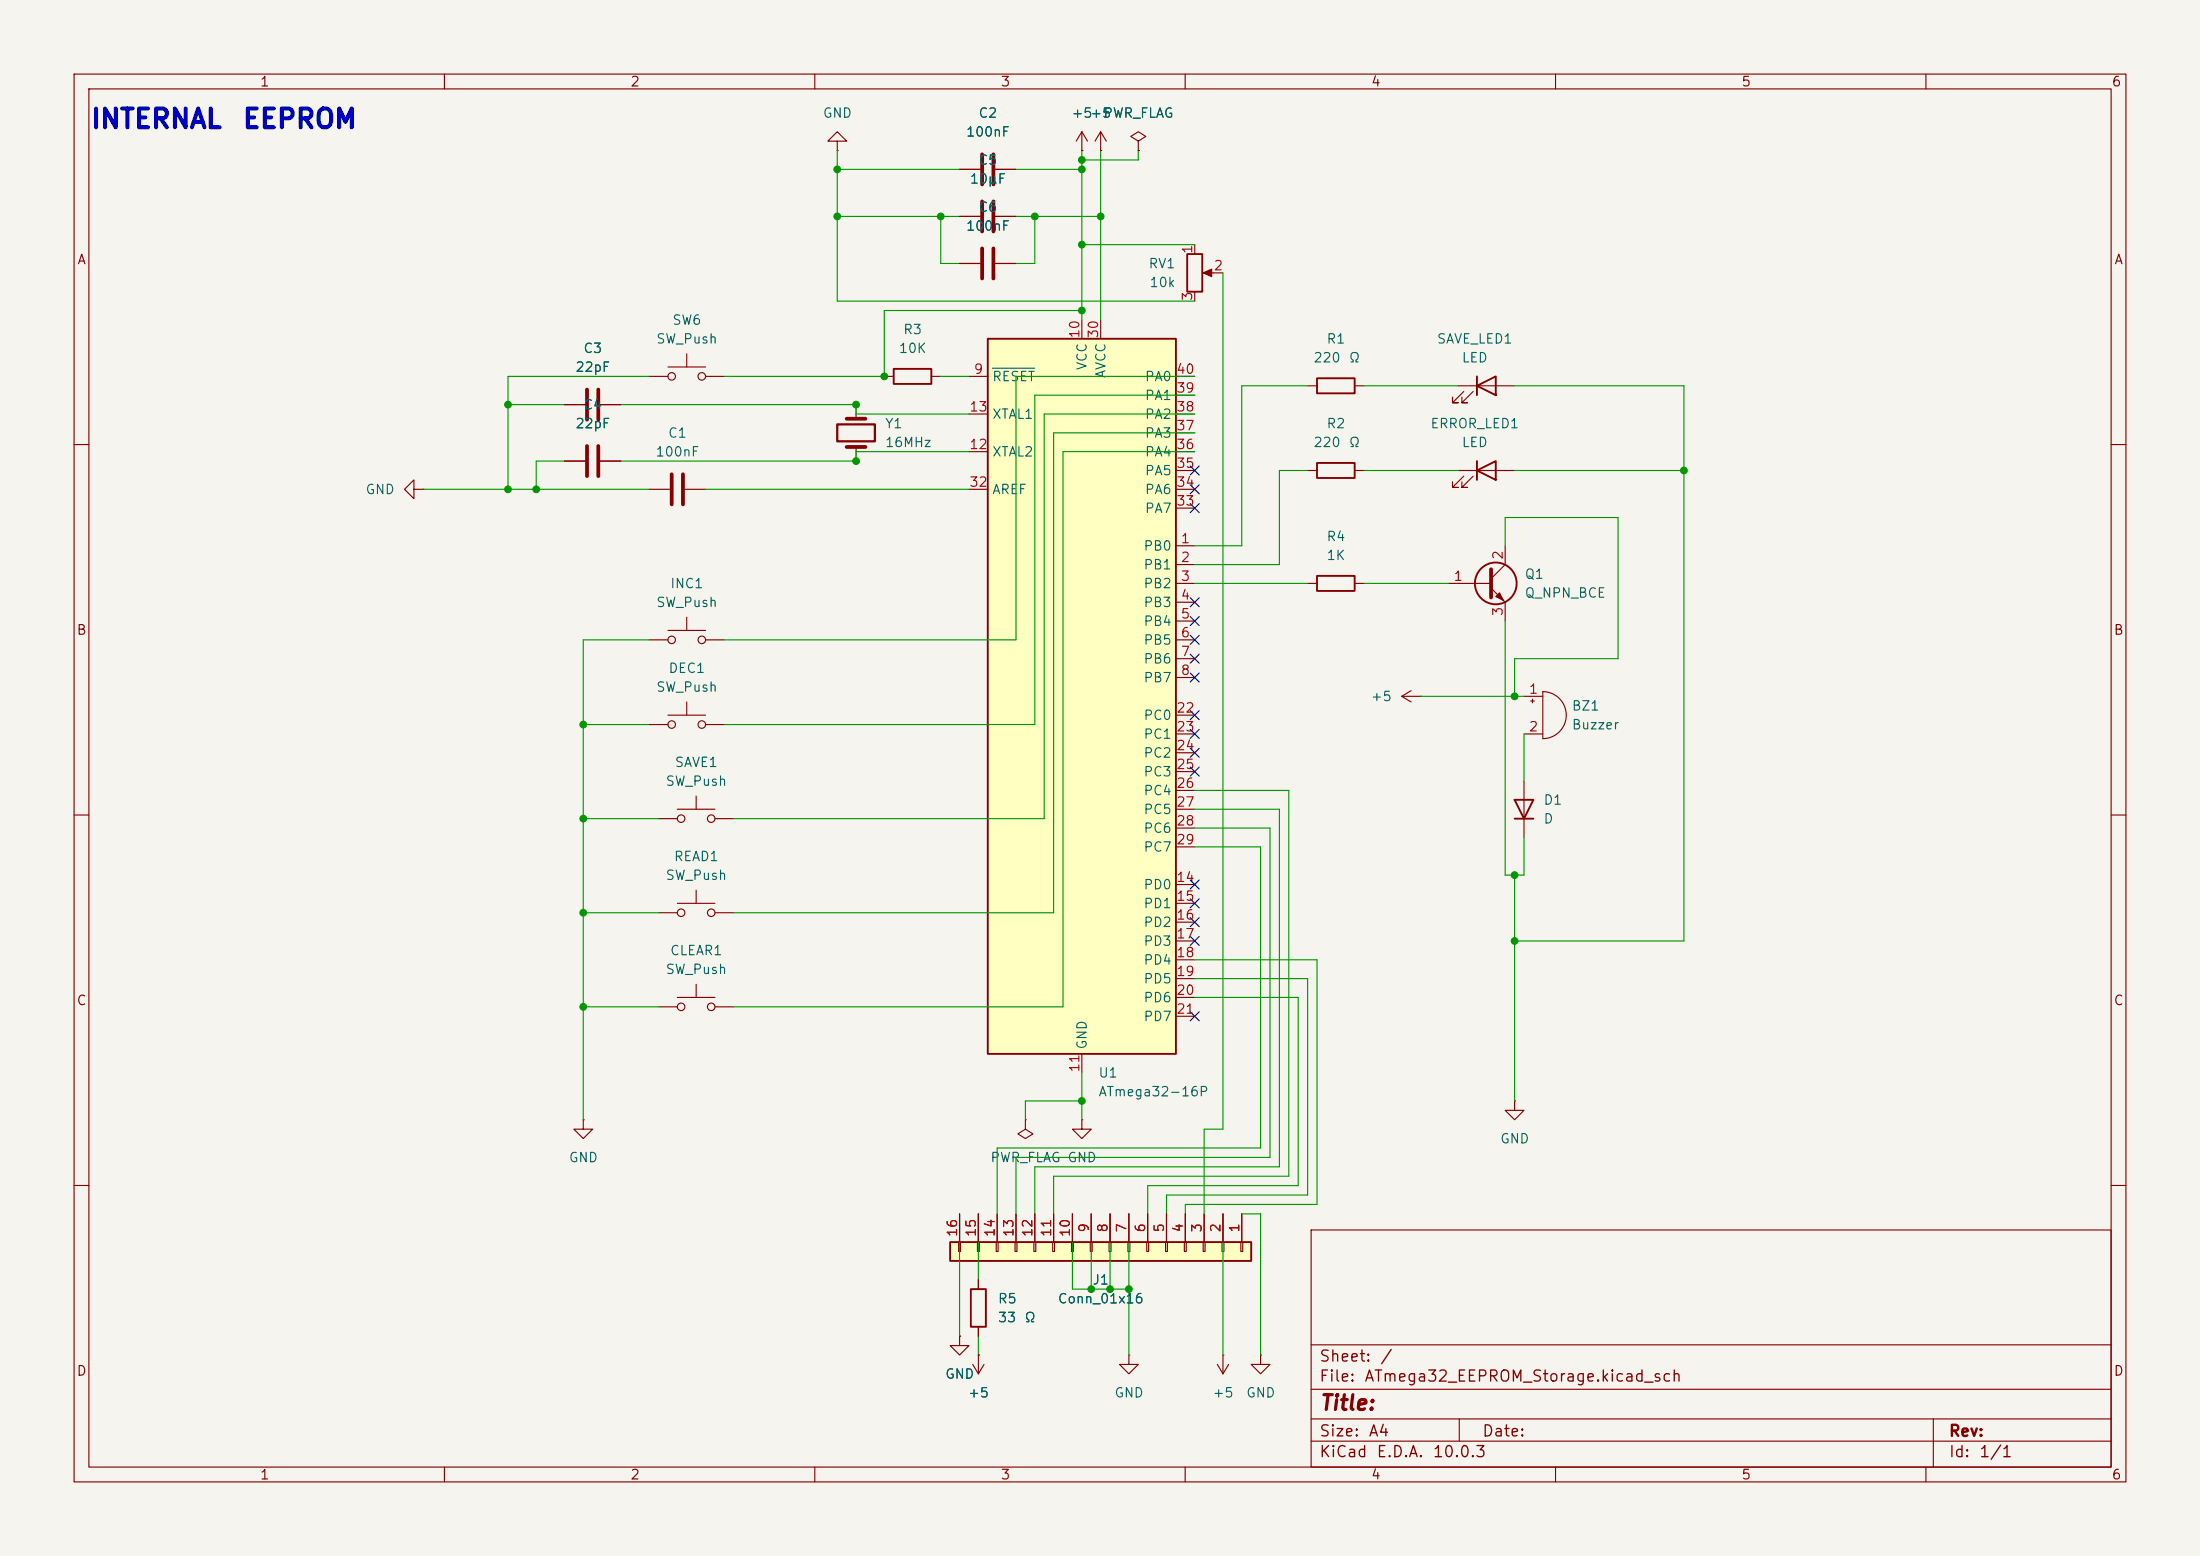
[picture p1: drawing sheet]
<svg xmlns="http://www.w3.org/2000/svg" width="297mm" height="210mm" viewBox="0 0 297 210" stroke-linecap="round" stroke-linejoin="round" font-family="sans-serif">
<path d="M0 0h297v210h-297z" fill="#f5f4ef" stroke="#f5f4ef" stroke-width=".14"/>
<g fill="none" stroke="#840000" stroke-width=".15">
<path d="M10 10h277v190h-277zM12 12h273v186h-273zM60 10v2M110 10v2M160 10v2M210 10v2M260 10v2M10 60h2M285 60h2M10 110h2M285 110h2M10 160h2"/>
<path d="M177 166h108v32h-108zM285 160h2M60 198v2M110 198v2M160 198v2M177 194.5h108M177 191.5h108M177 187.5h108M177 181.5h108M197 191.5v3M210 198v2M260 198v2"/>
<path d="M261 191.5v6.5"/>
</g>
<path d="M133.3 45.7h25.4v96.5h-25.4z" fill="#ffffc2"/>
<path d="M133.3 45.7h25.4v96.5h-25.4z" fill="none" stroke="#840000" stroke-width=".25"/>
<g fill="none" stroke="#840000" stroke-width=".15">
<path d="M113 19.1h1.3l-1.3-1.3-1.2 1.3h1.2v1.2M113 20.3h.1M130.8 50.8h2.5M130.8 55.9h2.5M146 43.2v2.5M148.6 43.2v2.5M158.7 50.8h2.6M158.7 55.9h2.6M158.7 58.4h2.6M158.7 53.3h2.6M55.9 66v-1.2l-1.3 1.2 1.3 1.3v-1.3h1.2M57.1 66h.1"/>
<path d="M130.8 61h2.5M130.8 66h2.5M158.7 73.7h2.6M158.7 76.2h2.6M158.7 78.7h2.6M158.7 61h2.6M158.7 66h2.6M158.7 68.6h2.6M158.7 63.5h2.6M158.7 81.3h2.6M158.7 83.8h2.6M158.7 86.4h2.6"/>
<path d="M158.7 88.9h2.6M158.7 91.4h2.6M158.7 96.5h2.6M158.7 99.1h2.6M158.7 119.4h2.6M158.7 101.6h2.6M158.7 104.1h2.6M158.7 106.7h2.6M158.7 109.2h2.6M158.7 111.8h2.6M158.7 114.3h2.6M88.9 123.2h2.5"/>
<path d="M91.4 121.9h5.1M94 120.1v1.8M96.5 123.2h2.6M158.7 121.9h2.6M158.7 124.5h2.6M158.7 127h2.6M158.7 129.5h2.6M158.7 132.1h2.6M158.7 134.6h2.6M158.7 137.2h2.6M146 142.2v2.6"/>
<circle cx="91.9" cy="123.2" r=".51"/>
<circle cx="96" cy="123.2" r=".51"/>
</g>
<path d="M134 49.7h5.7" fill="none" stroke="#006464" stroke-width=".15"/>
<path d="M128.3 167.6h40.6v2.6h-40.6z" fill="#ffffc2"/>
<g fill="none" stroke="#840000" stroke-width=".25">
<path d="M160.3 34.3h2v5.1h-2zM120.6 49.8h5.1v2h-5.1zM177.8 51.1h5.1v2h-5.1zM199.4 52.1l2.5-1.3v2.5zM199.4 50.8v2.5M177.8 62.5h5.1v2h-5.1zM177.8 77.7h5.1v2.1h-5.1zM199.4 63.5l2.5-1.3v2.6zM199.4 62.2v2.6M204.5 108h2.5l-1.3 2.5zM204.5 110.5h2.5M128.3 167.6h40.6v2.6h-40.6z"/>
<path d="M131.1 174h2v5.1h-2z"/>
<circle cx="201.9" cy="78.7" r="2.82"/>
</g>
<g fill="none" stroke="#840000" stroke-width=".15">
<path d="M146 17.8l-.7 1.3M146 17.8l.8 1.3M146 17.8v2.5M148.6 17.8l-.8 1.3M148.6 17.8l.8 1.3M148.6 17.8v2.5M153.7 19.1l1-.7-1-.6-1 .6 1 .7v1.2M129.5 22.9h2.8M129.5 29.2h2.8M129.5 35.6h2.8M134.4 22.9h2.8M134.4 29.2h2.8"/>
<path d="M134.4 35.6h2.8M146 20.3h.1M148.6 20.3h.1M153.7 20.3h.1M161.3 33v1.3M161.3 39.4v1.2M162.8 36.8h2.3M76.2 54.6h2.8M81 54.6h2.8M87.6 50.8h2.6M90.2 49.5h5M92.7 47.8v1.7"/>
<path d="M95.2 50.8h2.6M115.6 54.6v1.9M119.4 50.8h1.2M125.7 50.8h1.3M176.5 52.1h1.3M182.9 52.1h1.2M196.8 52.1h7.7M197.6 52.8l-1.5 1.6h.7h-.7v-.8M198.9 52.8l-1.5 1.6h.7h-.7v-.8M76.2 62.2h2.8M81 62.2h2.8M87.6 66h2.8"/>
<path d="M92.5 66h2.7M115.6 60.3v1.9M176.5 78.7h1.3M176.5 63.5h1.3M182.9 78.7h1.2M182.9 63.5h1.2M195.6 78.7h5.7M196.8 63.5h7.7M197.6 64.3l-1.5 1.5h.7h-.7v-.8M198.9 64.3l-1.5 1.5h.7h-.7v-.8M201.3 79.4l1.9 1.9v2.5M203.2 73.7v2.5l-1.9 1.9"/>
<path d="M87.6 97.8h2.6M87.6 86.4h2.6M90.2 96.5h5M90.2 85.1h5M92.7 83.3v1.8M92.7 94.7v1.8M95.2 97.8h2.6M95.2 86.4h2.6M189.2 94h2.6M189.2 94l1.3 .7M190.5 93.2l-1.3 .8M191.8 94h.1"/>
<path d="M205.7 94h2.6M205.7 99.1h2.6M206.6 94.6h.5M206.9 94.4v.5M208.3 93.3a3.2 3.2 0 0 1 3.1 3.2 3.2 3.2 0 0 1-3.1 3.2zM88.9 110.5h2.5M91.4 109.2h5.1M94 107.4v1.8M96.5 110.5h2.6M205.7 105.4v7.6M88.9 135.9h2.5M91.4 134.6h5.1"/>
<path d="M94 132.8v1.8M96.5 135.9h2.6M78.7 151.1v1.3h1.3l-1.3 1.3-1.2-1.3h1.2M78.7 151.1h.1M138.4 151.1v1.3l1 .6-1 .7-1-.7 1-.6M138.4 151.1h.1M146 151.1v1.3h1.3l-1.3 1.3-1.2-1.3h1.2M146 151.1h.1M204.5 148.6v1.3h1.2l-1.2 1.2-1.3-1.2h1.3M204.5 148.6h.1M129.4 167.6h.3v1.3h-.3zM129.5 163.8v3.8"/>
<path d="M132 167.6h.2v1.3h-.2zM132.1 163.8v3.8M132.1 172.7v1.3M132.1 179.1v1.2M134.5 167.6h.2v1.3h-.2zM134.6 163.8v3.8M137 167.6h.3v1.3h-.3zM137.2 163.8v3.8M139.6 167.6h.2v1.3h-.2zM139.7 163.8v3.8M142.1 167.6h.3v1.3h-.3zM142.2 163.8v3.8"/>
<path d="M144.7 167.6h.2v1.3h-.2zM144.8 163.8v3.8M147.2 167.6h.2v1.3h-.2zM147.3 163.8v3.8M149.7 167.6h.3v1.3h-.3zM149.9 163.8v3.8M152.3 167.6h.2v1.3h-.2zM152.4 163.8v3.8M154.8 167.6h.3v1.3h-.3zM154.9 163.8v3.8M157.4 167.6h.2v1.3h-.2zM157.5 163.8v3.8"/>
<path d="M159.9 167.6h.2v1.3h-.2zM160 163.8v3.8M162.4 167.6h.3v1.3h-.3zM162.6 163.8v3.8M165 167.6h.2v1.3h-.2zM165.1 163.8v3.8M167.5 167.6h.3v1.3h-.3zM167.6 163.8v3.8M129.5 180.3v1.3h1.3l-1.3 1.3-1.2-1.3h1.2M129.5 180.3h.1M131.3 184.2l.8 1.2M132.1 182.9h.1"/>
<path d="M132.1 182.9v2.5M132.8 184.2l-.7 1.2M152.4 182.9v1.3h1.3l-1.3 1.2-1.3-1.2h1.3M152.4 182.9h.1M164.3 184.2l.8 1.2M165.1 182.9h.1M165.1 182.9v2.5M165.9 184.2l-.8 1.2M170.2 182.9v1.3h1.2l-1.2 1.2-1.3-1.2h1.3M170.2 182.9h.1"/>
<circle cx="90.7" cy="50.8" r=".51"/>
<circle cx="94.7" cy="50.8" r=".51"/>
<circle cx="90.7" cy="97.8" r=".51"/>
<circle cx="90.7" cy="86.4" r=".51"/>
<circle cx="94.7" cy="97.8" r=".51"/>
<circle cx="94.7" cy="86.4" r=".51"/>
<circle cx="91.9" cy="110.5" r=".51"/>
<circle cx="96" cy="110.5" r=".51"/>
<circle cx="91.9" cy="135.9" r=".51"/>
<circle cx="96" cy="135.9" r=".51"/>
</g>
<g fill="none" stroke="#840000" stroke-width=".51">
<path d="M132.6 20.8v4.1M132.6 27.2v4M132.6 33.5v4.1M134.1 20.8v4.1M134.1 27.2v4M134.1 33.5v4.1M79.2 52.6v4M80.8 52.6v4M114.3 56.5h2.5M79.2 60.2v4.1M80.8 60.2v4.1M90.7 64v4.1"/>
<path d="M92.2 64v4.1M114.3 60.3h2.5M201.3 76.8v3.8"/>
</g>
<path d="M113 57.3h5.1v2.3h-5.1z" fill="none" stroke="#840000" stroke-width=".3"/>
<g fill="#840000" stroke="#840000" stroke-width=".15">
<path d="M201.9 80.5l.5-.5 .5 1z"/>
<path d="M162.4 36.8l1.2-.5v1z"/>
</g>
<g fill="none" stroke="#009600" stroke-width=".15">
<path d="M113 20.3v20.3h48.3M113 22.9h16.5M113 29.2h16.5M127 29.2v6.4h2.5M137.2 22.9h8.8M137.2 29.2h11.4M139.7 29.2v6.4h-2.5M146 20.3v22.9M146 33h15.3M148.6 20.3v22.9M153.7 20.3v1.3h-7.7M165.1 36.8v115.6h-2.5v11.4"/>
<path d="M68.6 54.6h7.6M83.8 54.6h31.8v1.3h15.2M87.6 50.8h-19v15.2M127 50.8h3.8M146 41.9h-26.6v8.9h-21.6M161.3 50.8h-24.1v35.6h-39.4M161.3 55.9h-20.3v54.6h-41.9M161.3 58.4h-19.1v64.8h-43.1M161.3 53.3h-21.6v44.5h-41.9M176.5 52.1h-8.9v21.6h-6.3M184.1 52.1h12.7M204.5 52.1h22.8v74.9h-22.8"/>
<path d="M57.1 66h30.5M76.2 62.2h-3.8v3.8M95.2 66h35.6M130.8 61h-15.2v1.2h-31.8M161.3 61h-17.8v74.9h-44.4M161.3 78.7h15.2M176.5 63.5h-3.8v12.7h-11.4M184.1 78.7h11.5M184.1 63.5h12.7M203.2 73.7v-3.8h15.2v19h-13.9v5.1M204.5 63.5h22.8M78.7 97.8h8.9"/>
<path d="M87.6 86.4h-8.9v64.7M191.8 94h13.9M203.2 83.8v34.3h2.5v-5.1M205.7 99.1v6.3M78.7 110.5h10.2M161.3 109.2h11.4v48.3h-33v6.3M161.3 114.3h8.9v40.6h-35.6v8.9M161.3 106.7h12.7v52.1h-31.8v5M161.3 111.8h10.1v44.4h-34.2v7.6M204.5 118.1v30.5M78.7 123.2h10.2M78.7 135.9h10.2"/>
<path d="M161.3 129.5h16.5v33.1h-17.8v1.2M161.3 132.1h15.2v29.2h-19v2.5M161.3 134.6h14v25.4h-20.4v3.8M146 144.8v6.3M146 148.6h-7.6v2.5M129.5 163.8v16.5M132.1 163.8v8.9M144.8 163.8v10.2h7.6M147.3 163.8v10.2M149.9 163.8v10.2M152.4 163.8v19.1M165.1 163.8v19.1"/>
<path d="M167.6 163.8h2.6v19.1M132.1 180.3v2.6"/>
</g>
<g fill="none" stroke="#000084" stroke-width=".15">
<path d="M160.7 68l1.2 1.2M160.7 62.9l1.2 1.2M160.7 65.4l1.2 1.2M161.9 68l-1.2 1.2M161.9 62.9l-1.2 1.2M161.9 65.4l-1.2 1.2M160.7 80.7l1.2 1.2M160.7 85.8l1.2 1.2M160.7 90.8l1.2 1.2M160.7 98.5l1.2 1.2M160.7 83.2l1.2 1.2M160.7 95.9l1.2 1.2"/>
<path d="M160.7 88.3l1.2 1.2M161.9 80.7l-1.2 1.2M161.9 85.8l-1.2 1.2M161.9 90.8l-1.2 1.2M161.9 98.5l-1.2 1.2M161.9 83.2l-1.2 1.2M161.9 95.9l-1.2 1.2M161.9 88.3l-1.2 1.2M160.7 118.8l1.2 1.2M160.7 103.5l1.2 1.2M160.7 101l1.2 1.2M161.9 118.8l-1.2 1.2"/>
<path d="M161.9 103.5l-1.2 1.2M161.9 101l-1.2 1.2M160.7 136.6l1.2 1.2M160.7 121.3l1.2 1.2M160.7 126.4l1.2 1.2M160.7 123.9l1.2 1.2M161.9 136.6l-1.2 1.2M161.9 121.3l-1.2 1.2M161.9 126.4l-1.2 1.2M161.9 123.9l-1.2 1.2"/>
</g>
<g fill="#009600" stroke="#009600" stroke-width=".14">
<circle cx="68.6" cy="54.6" r=".46"/>
<circle cx="119.4" cy="50.8" r=".46"/>
<circle cx="115.6" cy="62.2" r=".46"/>
<circle cx="78.7" cy="110.5" r=".46"/>
<circle cx="78.7" cy="97.8" r=".46"/>
<circle cx="72.4" cy="66" r=".46"/>
<circle cx="68.6" cy="66" r=".46"/>
<circle cx="115.6" cy="54.6" r=".46"/>
<circle cx="113" cy="22.9" r=".46"/>
<circle cx="113" cy="29.2" r=".46"/>
<circle cx="149.9" cy="174" r=".46"/>
<circle cx="147.3" cy="174" r=".46"/>
<circle cx="152.4" cy="174" r=".46"/>
<circle cx="78.7" cy="123.2" r=".46"/>
<circle cx="78.7" cy="135.9" r=".46"/>
<circle cx="146" cy="148.6" r=".46"/>
<circle cx="204.5" cy="94" r=".46"/>
<circle cx="204.5" cy="118.1" r=".46"/>
<circle cx="204.5" cy="127" r=".46"/>
<circle cx="227.3" cy="63.5" r=".46"/>
<circle cx="148.6" cy="29.2" r=".46"/>
<circle cx="146" cy="33" r=".46"/>
<circle cx="146" cy="41.9" r=".46"/>
<circle cx="146" cy="21.6" r=".46"/>
<circle cx="146" cy="22.9" r=".46"/>
<circle cx="139.7" cy="29.2" r=".46"/>
<circle cx="127" cy="29.2" r=".46"/>
</g>
<g font-size="2.5" fill="#0000c2">
<text x="12.1" y="17.9">INTERNAL</text>
<text x="32.6" y="17.9">EEPROM</text>
</g>
<text font-size="2" fill="#840000" x="178" y="190.8">Title:</text>
<g font-size="1.5" fill="#840000">
<text x="178" y="184.2">Sheet:</text>
<text x="186.2" y="184.2">/</text>
<text x="178" y="186.9">File:</text>
<text x="184.1" y="186.9">ATmega32_EEPROM_Storage.kicad_sch</text>
<text x="178" y="197.1">KiCad</text>
<text x="178" y="194.3">Size:</text>
<text x="184.7" y="194.3">A4</text>
<text x="185.7" y="197.1">E.D.A.</text>
<text x="193.3" y="197.1">10.0.3</text>
<text x="200" y="194.3">Date:</text>
<text x="263" y="194.3">Rev:</text>
<text x="263" y="197.1">Id:</text>
<text x="267.1" y="197.1">1/1</text>
</g>
<g font-size="1.3" fill="#840000">
<text x="35" y="12">1</text>
<text x="85" y="12">2</text>
<text x="135" y="12">3</text>
<text x="185" y="12">4</text>
<text x="235" y="12">5</text>
<text x="285" y="12">6</text>
<text x="10.3" y="36">A</text>
<text x="285.3" y="36">A</text>
<text x="10.3" y="86">B</text>
<text x="285.3" y="86">B</text>
<text x="10.3" y="136">C</text>
<text x="285.3" y="136">C</text>
<text x="10.3" y="186">D</text>
<text x="285.3" y="186">D</text>
<text x="35" y="200">1</text>
<text x="85" y="200">2</text>
<text x="135" y="200">3</text>
<text x="185" y="200">4</text>
<text x="235" y="200">5</text>
<text x="285" y="200">6</text>
</g>
<g font-size="1.3" fill="#006464">
<text x="111" y="16.2">GND</text>
<text x="132" y="16.2">C2</text>
<text x="144.6" y="16.2">+5+5</text>
<text x="148.9" y="16.2">PWR_FLAG</text>
<text x="130.3" y="18.8">100nF</text>
<text x="132" y="22.6">C5</text>
<text x="130.8" y="25.1">10µF</text>
<text x="132" y="28.9">C6</text>
<text x="130.3" y="31.5">100nF</text>
<text x="155" y="36.5">RV1</text>
<text x="155.1" y="39.1">10k</text>
<text x="78.7" y="48">C3</text>
<text x="88.5" y="46.7">SW_Push</text>
<text x="90.7" y="44.2">SW6</text>
<text x="121.2" y="48">10K</text>
<text x="121.8" y="45.4">R3</text>
<text x="179" y="46.7">R1</text>
<text x="193.9" y="46.7">SAVE_LED1</text>
<text x="77.6" y="50.5">22pF</text>
<text x="133.9" y="51.8">RESET</text>
<text x="147" y="50.1" transform="rotate(-90 147 50.1)">VCC</text>
<text x="149.6" y="51.1" transform="rotate(-90 149.6 51.1)">AVCC</text>
<text x="154.5" y="51.8">PA0</text>
<text x="177.2" y="49.2">220</text>
<text x="182" y="49.2">Ω</text>
<text x="197.2" y="49.2">LED</text>
<text x="77.6" y="58.1">22pF</text>
<text x="78.7" y="55.6">C4</text>
<text x="90.1" y="59.4">C1</text>
<text x="119.4" y="58.1">Y1</text>
<text x="133.9" y="56.9">XTAL1</text>
<text x="154.5" y="59.4">PA3</text>
<text x="154.5" y="56.9">PA2</text>
<text x="154.5" y="54.3">PA1</text>
<text x="179" y="58.1">R2</text>
<text x="193" y="58.1">ERROR_LED1</text>
<text x="88.4" y="61.9">100nF</text>
<text x="119.4" y="60.7">16MHz</text>
<text x="133.9" y="61.9">XTAL2</text>
<text x="154.5" y="64.5">PA5</text>
<text x="154.5" y="61.9">PA4</text>
<text x="177.2" y="60.7">220</text>
<text x="182" y="60.7">Ω</text>
<text x="197.2" y="60.7">LED</text>
<text x="49.3" y="67">GND</text>
<text x="133.9" y="67">AREF</text>
<text x="154.5" y="69.6">PA7</text>
<text x="154.5" y="67">PA6</text>
<text x="154.3" y="74.6">PB0</text>
<text x="154.3" y="77.2">PB1</text>
<text x="179" y="73.4">R4</text>
<text x="179" y="75.9">1K</text>
<text x="88.5" y="82.3">SW_Push</text>
<text x="90.4" y="79.7">INC1</text>
<text x="154.3" y="79.7">PB2</text>
<text x="154.3" y="82.3">PB3</text>
<text x="205.7" y="81">Q_NPN_BCE</text>
<text x="205.7" y="78.4">Q1</text>
<text x="154.3" y="84.8">PB4</text>
<text x="154.3" y="87.3">PB5</text>
<text x="154.3" y="89.9">PB6</text>
<text x="88.5" y="93.7">SW_Push</text>
<text x="90.2" y="91.1">DEC1</text>
<text x="154.3" y="92.4">PB7</text>
<text x="185" y="95">+5</text>
<text x="154.3" y="97.5">PC0</text>
<text x="154.3" y="100">PC1</text>
<text x="212.1" y="96.2">BZ1</text>
<text x="212.1" y="98.8">Buzzer</text>
<text x="89.8" y="106.4">SW_Push</text>
<text x="91" y="103.8">SAVE1</text>
<text x="154.3" y="102.6">PC2</text>
<text x="154.3" y="105.1">PC3</text>
<text x="154.3" y="107.7">PC4</text>
<text x="154.3" y="110.2">PC5</text>
<text x="154.3" y="112.7">PC6</text>
<text x="208.3" y="108.9">D1</text>
<text x="208.3" y="111.5">D</text>
<text x="89.8" y="119.1">SW_Push</text>
<text x="90.9" y="116.5">READ1</text>
<text x="154.3" y="115.3">PC7</text>
<text x="154.3" y="120.4">PD0</text>
<text x="154.3" y="122.9">PD1</text>
<text x="154.3" y="125.4">PD2</text>
<text x="89.8" y="131.8">SW_Push</text>
<text x="90.4" y="129.2">CLEAR1</text>
<text x="154.3" y="128">PD3</text>
<text x="154.3" y="130.5">PD4</text>
<text x="154.3" y="133.1">PD5</text>
<text x="154.3" y="135.6">PD6</text>
<text x="147" y="141.7" transform="rotate(-90 147 141.7)">GND</text>
<text x="154.3" y="138.1">PD7</text>
<text x="148.2" y="148.3">ATmega32-16P</text>
<text x="148.2" y="145.8">U1</text>
<text x="202.4" y="154.6">GND</text>
<text x="76.7" y="157.2">GND</text>
<text x="133.6" y="157.2">PWR_FLAG GND</text>
<text x="147.4" y="173.7">J1</text>
<text x="134.6" y="176.2">R5</text>
<text x="134.6" y="178.8">33</text>
<text x="138.2" y="178.8">Ω</text>
<text x="142.7" y="176.2">Conn_01x16</text>
<text x="127.5" y="186.4">GND</text>
<text x="130.6" y="188.9">+5</text>
<text x="150.4" y="188.9">GND</text>
<text x="163.6" y="188.9">+5</text>
<text x="168.1" y="188.9">GND</text>
</g>
<g font-size="1.3" fill="#a90000">
<text x="161.3" y="34.4" transform="rotate(-90 161.3 34.4)">1</text>
<text x="161.3" y="40.7" transform="rotate(-90 161.3 40.7)">3</text>
<text x="163.8" y="36.8">2</text>
<text x="146" y="45.8" transform="rotate(-90 146 45.8)">10</text>
<text x="148.6" y="45.8" transform="rotate(-90 148.6 45.8)">30</text>
<text x="131.4" y="50.8">9</text>
<text x="158.7" y="53.3">39</text>
<text x="158.7" y="50.8">40</text>
<text x="130.8" y="55.9">13</text>
<text x="158.7" y="58.4">37</text>
<text x="158.7" y="55.9">38</text>
<text x="130.8" y="60.9">12</text>
<text x="158.7" y="63.5">35</text>
<text x="158.7" y="60.9">36</text>
<text x="130.8" y="66">32</text>
<text x="158.7" y="68.6">33</text>
<text x="158.7" y="66">34</text>
<text x="159.3" y="73.6">1</text>
<text x="159.3" y="76.2">2</text>
<text x="203.2" y="75.6" transform="rotate(-90 203.2 75.6)">2</text>
<text x="159.3" y="78.7">3</text>
<text x="159.3" y="81.3">4</text>
<text x="159.3" y="83.8">5</text>
<text x="196.1" y="78.7">1</text>
<text x="203.2" y="83.3" transform="rotate(-90 203.2 83.3)">3</text>
<text x="159.3" y="86.3">6</text>
<text x="159.3" y="88.9">7</text>
<text x="159.3" y="91.4">8</text>
<text x="206.3" y="94">1</text>
<text x="158.7" y="96.5">22</text>
<text x="158.7" y="99">23</text>
<text x="158.7" y="101.6">24</text>
<text x="206.3" y="99">2</text>
<text x="158.7" y="104.1">25</text>
<text x="158.7" y="106.7">26</text>
<text x="158.7" y="109.2">27</text>
<text x="158.7" y="111.7">28</text>
<text x="158.7" y="119.4">14</text>
<text x="158.7" y="114.3">29</text>
<text x="158.7" y="121.9">15</text>
<text x="158.7" y="124.4">16</text>
<text x="158.7" y="127">17</text>
<text x="158.7" y="129.5">18</text>
<text x="158.7" y="132.1">19</text>
<text x="158.7" y="134.6">20</text>
<text x="158.7" y="137.1">21</text>
<text x="146" y="144.8" transform="rotate(-90 146 144.8)">11</text>
<text x="129.5" y="167" transform="rotate(-90 129.5 167)">16</text>
<text x="132.1" y="167" transform="rotate(-90 132.1 167)">15</text>
<text x="134.6" y="167" transform="rotate(-90 134.6 167)">14</text>
<text x="137.1" y="167" transform="rotate(-90 137.1 167)">13</text>
<text x="139.7" y="167" transform="rotate(-90 139.7 167)">12</text>
<text x="142.2" y="167" transform="rotate(-90 142.2 167)">11</text>
<text x="144.8" y="167" transform="rotate(-90 144.8 167)">10</text>
<text x="147.3" y="166.4" transform="rotate(-90 147.3 166.4)">9</text>
<text x="149.8" y="166.4" transform="rotate(-90 149.8 166.4)">8</text>
<text x="152.4" y="166.4" transform="rotate(-90 152.4 166.4)">7</text>
<text x="154.9" y="166.4" transform="rotate(-90 154.9 166.4)">6</text>
<text x="157.5" y="166.4" transform="rotate(-90 157.5 166.4)">5</text>
<text x="160" y="166.4" transform="rotate(-90 160 166.4)">4</text>
<text x="162.5" y="166.4" transform="rotate(-90 162.5 166.4)">3</text>
<text x="165.1" y="166.4" transform="rotate(-90 165.1 166.4)">2</text>
<text x="167.6" y="166.4" transform="rotate(-90 167.6 166.4)">1</text>
</g>
</svg>
